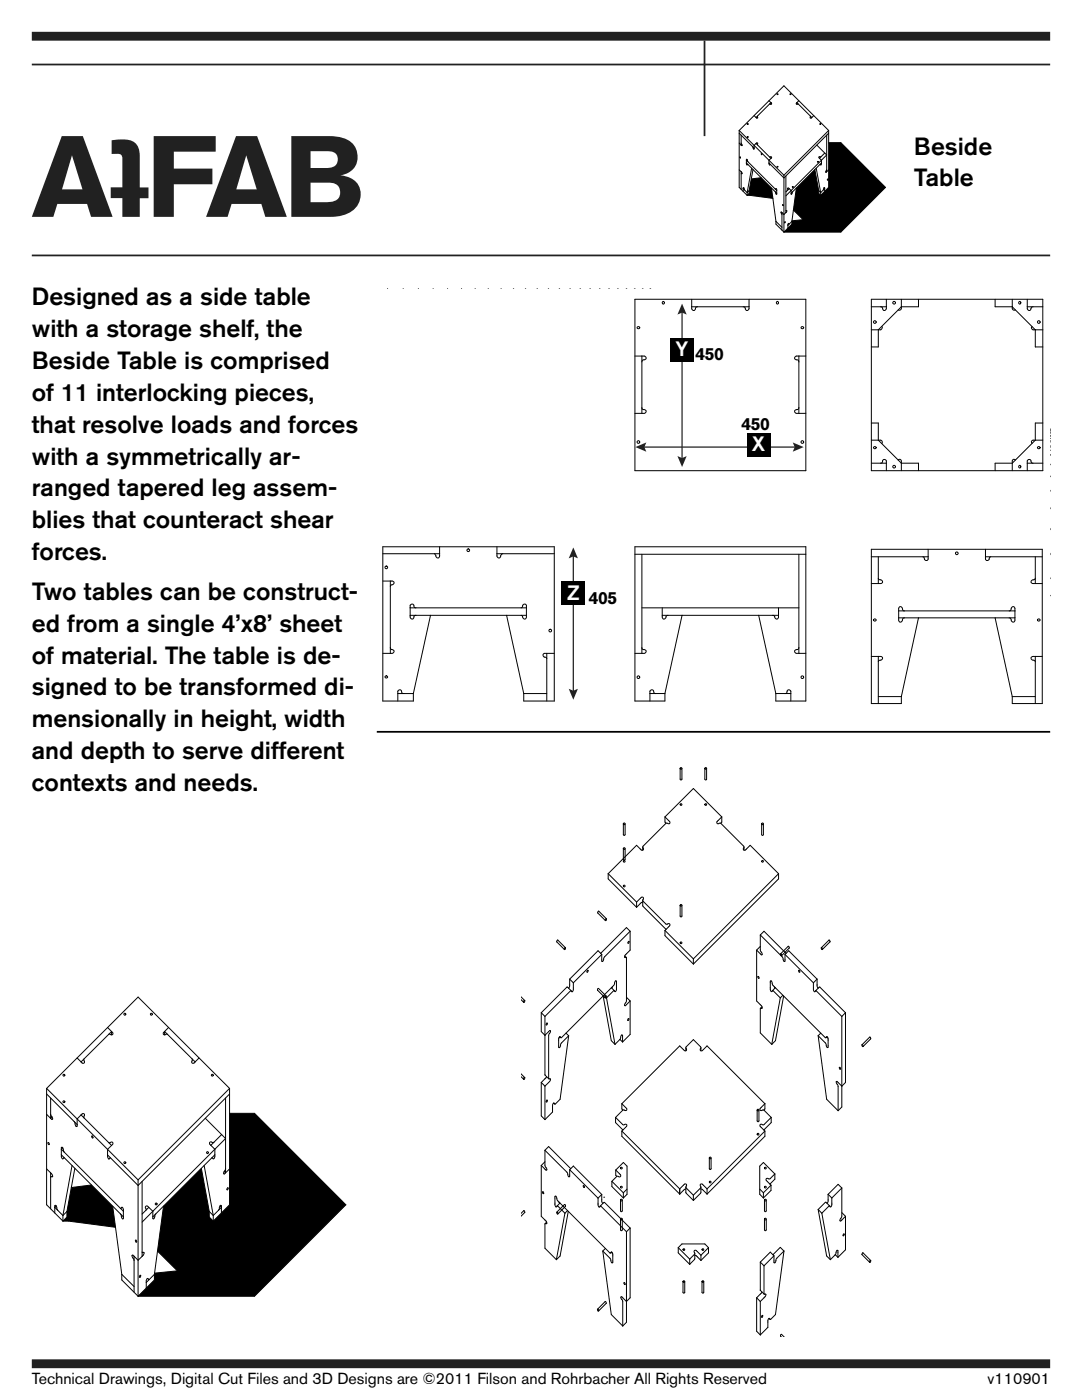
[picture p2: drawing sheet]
<svg xmlns="http://www.w3.org/2000/svg" width="216mm" height="279mm" viewBox="0 0 216 279" stroke-linecap="round" stroke-linejoin="round" font-family="sans-serif">
<path d="M6.3 12.9h203.2M140.6 8.1v19.1M6.3 51h203.2" fill="none" stroke="#241f21" stroke-width=".35"/>
<path d="M6.3 7.2h203.2M6.3 272.2h203.2" fill="none" stroke="#241f21" stroke-width="1.8" stroke-linecap="butt"/>
<g fill="#241f21">
<path d="M22.3 28a9 9 0 0 1 4.1 .2 2.84 2.84 0 0 1 1.5 3v6.2h1.7v2.2h-1.7v3.7h-3.5v-3.8h-2.3v-2.1h2.3v-6.2a.96 .96 0 0 0-1.2-.5h-.9z"/>
<path d="M30.7 27.2h12.3v3.1h-8.3v3.3h7.7v3.2h-7.7v6.5h-4z"/>
<path d="M12.3 27.2h4.2l6 16.1h-4.3l-.8-2.6h-6l-.8 2.6h-4.2zM14.4 31l-2 6.8h4.1z"/>
<path d="M47.1 27.2h4.2l5.9 16.1h-4.3l-.8-2.6h-5.9l-.8 2.6h-4.3zM49.1 31l-2 6.8h4.1z"/>
<path d="M58.1 27.2h7.5a6.6 6.6 0 0 1 4.8 1.5 3.7 3.7 0 0 1 .8 3.9 3.7 3.7 0 0 1-3.3 2.4 3.9 3.9 0 0 1 4 4.6 5 5 0 0 1-4.9 3.6l-8.9 .1zM62 30.2v3.3h3.4a1.71 1.71 0 0 0 2-1.7 1.71 1.71 0 0 0-2.1-1.6zM62 36.5v3.9a17.2 17.2 0 0 0 4.5-.2 1.95 1.95 0 0 0 1.3-2.4 1.95 1.95 0 0 0-2.4-1.3z"/>
</g>
<path d="M147.3 16.9h29.6v29.7h-29.6z" fill="#fff"/>
<g fill="none" stroke="#000" stroke-width=".2">
<path d="M147.5 26.6l3 3M147.5 26l8.9-8.9 8.9 8.9M147.5 26l8.9 9M147.5 26v11.4l1.6 1.6M147.5 33.9l.4 .4M147.6 31.3l.1 .2zM147.9 28.5l.1 .6-.5-.5M147.9 34.3l.2 .3-.2 .1M147.9 27v2l.1-.2M147.9 34.3v3.5M148.4 37.5l-.1 .1 .8 .8M148.6 37.9l-.3-.4v.7"/>
<path d="M148.9 32.5l6.1 6.1M149.1 31.8l-.2 .2 6.1 6M149.1 39l5.1 .6M149.1 38.4v.6M149.2 32.3l-.2-.5v1l.1 .1 .1-.1M149.5 38.6l-.4 .4M149.5 38.1l-.4 .3M150 33.6l-.9 4.8M150.2 29.3l.2 .4h.1M150.3 33.8l-.8 4.8M150.5 23.1l.6 .5 .1-.1v-.3M150.9 28.6l2.9 3"/>
<path d="M150.9 28.6l.3-.1v.4M150.9 28.6l-.4 .4v.7M151.9 35.5l-2 .2M151.9 30.7l.1 .2zM153.4 20.1l.6 .6-.2 .1h-.3M153.5 31.3h.4l-.1 .3M153.8 31.6l-.4 .4 .1 .8 .1 .1 .1-.1M153.8 20.8v-.3l-2.9 3M153.9 37.5l.9 6.7M154.7 37.7l.2-.1 .1 .2v1l-.3-.5M156.4 35v11.3M156.8 35.1v7.3"/>
<path d="M157.5 37.6l.4 .4M157.5 37.6l-.3-.1v.4M157.5 37.6l-.7 .7M157.9 38l-1.1 1.1M157.9 38v.8l.3-.5M158.9 37.5l-.9 6.7M159 20.8v-.3l3 3M159.4 20.1l-.5 .6 .1 .1h.3M161.7 23.2v.4l.3-.1M162.4 23.1l-.4 .4M162.6 33.8l.8 4.3M162.9 33.6l.9 4.8"/>
<path d="M163 29l2 1.9-7.1 7.1M163.4 38.1v.5l.4 .4M163.4 38.1l.4 .3M163.5 31.6l.4 .4v.8l-.1 .1-.2-.1M163.8 38.4v.6M163.8 31.3h-.4l.1 .3M163.9 32.5l-6 6.1M164.3 37.9l.2-.4 .1 .7M164.4 37.5l.2 .1-.8 .8M164.6 30.5l-1.1 1.1M164.8 34.1l.2 .2M165 27v7.3"/>
<path d="M165 33.9l-.2 .5 .2-.1M165.1 35.7v.2zM165.3 28.5h2.5l8.9 8.9-8.9 8.9h-11.4M165.3 26l-8.9 9M165.3 26v11.4l-1.5 1.6M165.3 26.6l-8.9 8.9-3-3M165.3 33.9l-.3 .4M154.8 44.2l1.2 1.2M154.8 44.2v.5l1.6 1.6M156 42.4l-.2-.1 .2 .5M156 42.4l.4 .4 .4-.4M156 42.4v3.5"/>
<path d="M156.2 40.9l.1 .1zM156.6 44.3v.2zM156.8 42l.2 .1-.1 .2M156.9 42.3l-.1 .1M157.5 44.7l-.2-.1-.1 .1v.8M158 44.2l-.8 .8M158 44.2v.5l-1.6 1.6M158.3 41.9l2 1.9-2.3 .3"/>
<circle cx="155.1" cy="18.8" r=".1"/>
<circle cx="157.7" cy="18.8" r=".1"/>
<circle cx="149.2" cy="27.3" r=".09"/>
<circle cx="149.2" cy="24.8" r=".09"/>
<circle cx="155.1" cy="33.3" r=".09"/>
<circle cx="158.2" cy="37.3" r=".09"/>
<circle cx="163.2" cy="32.3" r=".09"/>
<circle cx="163.7" cy="24.8" r=".09"/>
</g>
<path d="M149.9 35.7l2-.2 2 2 .3 2.1-5.1-.6 .4-.4zM165.3 28.5h2.5l8.9 8.9-8.9 8.9h-11.4l1.6-1.6v-.6l2.3-.3-2-1.9 .6-4.4 3.7-3.7 .8 4.8 .4 .4 1.5-1.6z" fill="#000"/>
<path d="M75.2 57.6h134.3v84.6h-134.3z" fill="#fff"/>
<g fill="none" stroke="#666" stroke-width=".2">
<path d="M77.3 57.6l.9 23.3a26.2 26.2 0 0 0 30.3 25l101.1-16M80.5 57.6l1.8 25a26.2 26.2 0 0 0 30.8 23.9l96.5-17.5M83.5 57.6l2.9 26.6a26.2 26.2 0 0 0 31.3 22.8l91.9-18.8M86.4 57.6l4.1 28.2a26.2 26.2 0 0 0 31.8 21.8l87.3-20.1M89.3 57.6l5.4 29.8a26.2 26.2 0 0 0 32.3 20.7M92.1 57.6l6.8 31.4a26.2 26.2 0 0 0 32.8 19.7M94.8 57.6l8.3 32.9M97.4 57.6l9.9 34.5a26.2 26.2 0 0 0 33.8 17.5l68.5-23.8M100 57.6l11.6 36a26.2 26.2 0 0 0 34.3 16.4M102.5 57.6l13.4 37.5a26.2 26.2 0 0 0 34.8 15.3l58.9-24.7M104.9 57.6l15.3 38.9a26.2 26.2 0 0 0 35.3 14.3l54.1-24.9M107.2 57.6l17.3 40.4a26.2 26.2 0 0 0 35.8 13.1l49.3-24.7-77.9 22.3"/>
<path d="M109.4 57.6l19.5 41.8a26.2 26.2 0 0 0 36.3 11.9l44.4-24.2M111.6 57.6l21.6 43.1M113.7 57.6l23.9 44.5a26.2 26.2 0 0 0 37.3 9.6l34.7-22.5M115.8 57.6l26.1 45.8a26.2 26.2 0 0 0 37.9 8.4M117.7 57.6l28.6 47.1M119.7 57.6l31 48.3a26.2 26.2 0 0 0 38.9 6l20-16.8M121.5 57.6l33.5 49.6a26.2 26.2 0 0 0 39.4 4.6l15.2-13.8M123.3 57.6l36.1 50.8a26.2 26.2 0 0 0 39.9 3.3l10.3-10.3M125 57.6l38.8 52a26.2 26.2 0 0 0 40.3 2l5.5-6M126.7 57.6l41.5 53.1M128.2 57.6l44.3 54.2a26.2 26.2 0 0 0 37.1 3.6M129.8 57.6l47.1 55.4"/>
<path d="M75.1 86.4a26.2 26.2 0 0 0 28.8 18.8l105.7-14.4-29.8 21M209.6 86l-73.2 23.1a26.2 26.2 0 0 1-33.3-18.6M209.6 88l-39.5 23.5a26.2 26.2 0 0 1-36.9-10.8M209.6 92.7l-24.9 19.2a26.2 26.2 0 0 1-38.4-7.2M209.6 86.9l-82.6 21.3M209.6 85.7l-63.7 24.3M176.9 113a26.2 26.2 0 0 0 32.7 5.9M209.6 110.6a26.2 26.2 0 0 1-41.4 .1"/>
</g>
<g fill="#fff">
<path d="M75.2 57.6h134.3v84.6h-134.3z"/>
<path d="M126.8 89.2h33.6z"/>
</g>
<path d="M128.3 89.2h30.6" fill="none" stroke="#231f20" stroke-width=".25"/>
<g fill="#231f20">
<path d="M158.2 88.3l2.2 .9-2.2 .9 .4-.9z"/>
<path d="M126.8 89.2l2.2-.9-.4 .9 .4 .9z"/>
</g>
<path d="M136.1 60.6v32.6z" fill="#fff"/>
<path d="M136.1 62.1v29.6" fill="none" stroke="#231f20" stroke-width=".25"/>
<g fill="#231f20">
<path d="M135.2 91l.9 .4 .9-.4-.9 2.2z"/>
<path d="M136.1 60.6l.9 2.2-.9-.4-.9 .4z"/>
</g>
<path d="M133.8 67.5h4.6v4.7h-4.6zM149 86.4h4.7v4.7h-4.7z" fill="#000"/>
<path d="M114.4 109.3v30.3z" fill="#fff"/>
<path d="M114.4 110.7v27.5" fill="none" stroke="#231f20" stroke-width=".25"/>
<g fill="#231f20">
<path d="M113.5 137.5l.9 .4 .9-.4-.9 2.1z"/>
<path d="M114.4 109.3l.9 2.1-.9-.4-.9 .4z"/>
</g>
<path d="M112.1 116.1h4.6v4.7h-4.6z" fill="#000"/>
<g fill="none" stroke="#000" stroke-width=".2">
<path d="M126.7 59.7h34.1v34.2h-34.1zM138 59.7v1.8a.4 .4 0 0 0 .6 .4l.3-.6 .3-.1M149.5 59.7v1.8a.4 .4 0 0 1-.6 .4l-.3-.6-.3-.1M173.9 59.7h34.2v34.2h-34.2zM176.9 59.7v1.8a.4 .4 0 0 1-.6 .4l-.3-.6-.3-.1M179.9 59.7v1.8l-.3 .4h-.4M183.3 59.7v1.5h-3.4l-4.6 4.6v3.4h-1.4M198.6 59.7v1.5h3.4l4.6 4.6v3.4h1.5M202 59.7v1.8l.2 .4h.4M205 59.7v1.8a.4 .4 0 0 0 .6 .4l.2-.6 .4-.1M126.7 71.1h1.8a.4 .4 0 0 1 .4 .5l-.4 .2a.38 .38 0 0 0-.4 .4M127.2 65.2h.4v.3h-.4z"/>
<path d="M128.1 71.1v11.4M132.2 60.2h.3v.4h-.3zM138 61.2h11.5M155 60.2h.3v.4h-.3zM159.4 71.1v11.4M159.9 65.2h.4v.3h-.4zM160.8 71.1h-1.8a.4 .4 0 0 0-.4 .5l.4 .2a.38 .38 0 0 1 .4 .4M173.9 61.2h3M176 65.2l-.1 .5-.2 .1h-1.8M203.3 60.2h.3v.4h-.3zM205 61.2h3.1M205.9 65.2a.38 .38 0 0 0-.1 .4 .38 .38 0 0 0 .4 .2h1.9"/>
<path d="M128.1 81.3a.48 .48 0 0 0 .6 .5l.2 .1a.4 .4 0 0 1-.4 .6h-1.8M159.4 81.3a.48 .48 0 0 1-.6 .5l-.2 .1a.4 .4 0 0 0 .4 .6h1.8M173.9 87.8h1.8l.3 .3v.4M173.9 84.4h1.4v3.4l4.6 4.6h3.4v1.5M173.9 92.4h3M174.4 89.2h.4v.3h-.4zM175.7 92.4a.76 .76 0 0 0 .6-.7 .41 .41 0 0 1 .6 .3v1.9M179.2 91.8a.36 .36 0 0 1 .4-.1 .36 .36 0 0 1 .3 .3v1.9M202.6 91.8a.36 .36 0 0 0-.4-.1 .36 .36 0 0 0-.2 .3v1.9M203.3 92.9h.3v.4h-.3zM205 92.4h3.1M206.2 92.4a.76 .76 0 0 1-.6-.7 .41 .41 0 0 0-.6 .3v1.9"/>
<path d="M207.1 89.2h.4v.3h-.4zM208.1 87.8l-2.1 .1a.36 .36 0 0 0-.1 .6M208.1 84.4h-1.5v3.4l-4.6 4.6h-3.4v1.5M76.4 116h1.8l.4 .1a.57 .57 0 0 1-.6 .7l-.1 .2M76.4 110.5h11.3M77.9 116v14.4M87.7 109.1v1.8l-.1 .4a.57 .57 0 0 1-.7-.6l-.2-.2M99.2 109.1v1.8a.4 .4 0 0 0 .5 .4l.2-.5 .4-.3M99.2 110.5h11.4M126.7 110.6h34.1M128.1 110.6v19.8M159.4 110.6v19.8"/>
<path d="M173.9 111.1h11.3M175.3 115.4l.2 .3a.47 .47 0 0 1 .6 .6l-.4 .2h-1.8M175.3 111.1v5.4M185.2 109.6v2.1a.49 .49 0 0 1-.6 .1 .49 .49 0 0 1-.3-.6l-.2-.1M196.6 109.6l.1 2.1a.49 .49 0 0 0 .6 .1 .49 .49 0 0 0 .2-.6l.2-.1M196.6 111.1h11.4M206.6 111.1v5.4M206.6 115.4l-.3 .3a.47 .47 0 0 0-.5 .6l.4 .2h1.8M76.9 134.9h.4v.3h-.4zM77.9 129.2l.1 .3 .6 .3a.4 .4 0 0 1-.4 .6h-1.8M79.4 138.4h3.1M80.6 138.4a.76 .76 0 0 1-.6-.7 .41 .41 0 0 0-.6 .3v1.9"/>
<path d="M81.8 122.8h23.2M81.8 121.3h23.2M82.5 138.4v1.5h-6.1v-30.8h34.2v30.8h-6.1v-1.5M83 121.3a.76 .76 0 0 1-.6-.7 .41 .41 0 0 0-.6 .3v2.2a.4 .4 0 0 0 .6 .4l.3-.6 .3-.1M85.9 122.8l-3.4 15.6M101.1 122.8l3.4 15.6M104 121.3l.3-.2a.4 .4 0 0 1 .3-.5 .4 .4 0 0 1 .4 .3v2.2l-.1 .4a.57 .57 0 0 1-.7-.6l-.2-.1M104.5 138.4h4.6M109.1 130.4v9.5M110.6 130.4h-2.1a.49 .49 0 0 0-.1 .6 .49 .49 0 0 0 .6 .2l.1 .3M128.1 129.2a.48 .48 0 0 0 .6 .5l.2 .1a.4 .4 0 0 1-.4 .6h-1.8M128.1 121.3h31.3"/>
<path d="M129.7 138.4h3M130.9 138.4a.76 .76 0 0 1-.6-.7 .41 .41 0 0 0-.6 .3v1.9M132.1 121.3v1.8l.2 .4a.57 .57 0 0 0 .7-.6l.3-.1M132.1 122.8h23.2M132.7 138.4v1.5h-6v-30.8h34.1v30.8h-6v-1.5M136.1 122.8l-3.4 15.6M151.4 122.8l3.4 15.6M154.8 138.4h3M155.3 121.3v1.8l-.1 .4a.57 .57 0 0 1-.7-.6l-.3-.1M156.6 138.4a.76 .76 0 0 0 .6-.7 .41 .41 0 0 1 .6 .3v1.9M159.4 129.2a.48 .48 0 0 1-.6 .5l-.2 .1a.4 .4 0 0 0 .4 .6h1.8M173.9 131h1.8l.4 .2a.59 .59 0 0 1-.7 .7l-.1 .2"/>
<path d="M174.4 123.6h.4v.3h-.4zM175.3 131v9.4M175.3 139h4.6M179.3 121.9h23.2M179.3 123.3h23.2M179.9 139v1.4h-6v-30.8h34.1v30.8h-6v-1.4M180.5 121.9a.5 .5 0 0 1-.5-.6l-.4-.2-.3 .4v2.2l.2 .4a.59 .59 0 0 0 .7-.7l.3-.1M183.3 123.3l-3.4 15.7M198.6 123.3l3.4 15.7M201.3 121.9a.5 .5 0 0 0 .5-.6l.4-.2 .3 .4v2.2l-.1 .4a.59 .59 0 0 1-.7-.7l-.4-.1M202 139h4.6M206.6 131v9.4"/>
<path d="M207.1 123.6h.4v.3h-.4zM208 131h-1.8l-.4 .2a.59 .59 0 0 0 .7 .7l.1 .2"/>
<circle cx="174.6" cy="64.3" r=".27"/>
<circle cx="178.4" cy="60.4" r=".27"/>
<circle cx="207.3" cy="64.3" r=".27"/>
<circle cx="127.4" cy="88.2" r=".27"/>
<circle cx="160.1" cy="88.2" r=".27"/>
<circle cx="178.4" cy="93.1" r=".27"/>
<circle cx="77.1" cy="113.2" r=".27"/>
<circle cx="93.4" cy="109.8" r=".27"/>
<circle cx="190.9" cy="110.4" r=".27"/>
<circle cx="109.8" cy="125.8" r=".27"/>
<circle cx="127.4" cy="135.2" r=".27"/>
<circle cx="160.1" cy="135.2" r=".27"/>
</g>
<path d="M104.1 152.1h76.6v114.6h-76.6z" fill="#fff"/>
<g fill="none" stroke="#000" stroke-width=".2">
<path d="M135.7 153.4v2.1l.2 .2 .2-.2v-2.1M140.6 153.4v2.1l.2 .2 .2-.2v-2.1M121.4 174.4l5.6 5.6M121.4 174.4v1l5.6 5.7M124.4 164.4v2.2l.2 .1 .1-.1v-2.2M124.4 169.3v2.2l.2 .2 .1-.2v-2.2M128.2 179.7l.1 1.2 4.6 4.6M128.2 169.1v.6M132.7 163l.9 1a.32 .32 0 0 1-.1 .4 .32 .32 0 0 1-.5-.1l-4.8 4.8a.32 .32 0 0 1 .2 .4 .32 .32 0 0 1-.4 .1l-1-.9-5.6 5.7M132.7 163v1.1l.2 .2M144 163l-5.6-5.6-5.7 5.6M144 163v1.1l-.2 .2"/>
<path d="M144 163l-.9 1a.32 .32 0 0 0 .1 .4 .32 .32 0 0 0 .5-.1l4.8 4.8a.32 .32 0 0 0-.2 .4 .32 .32 0 0 0 .5 .1l.9-.9 5.7 5.7M148.5 169.1v.6M152 164.4v2.2l.1 .1 .2-.1v-2.2M155.4 174.4l-17 17M155.4 174.4v1l-17 17M104 199l.7 .7M104 199.5l.5 .5M104.6 199.7l.1 .1-.2 .2zM112.7 189.1l.1 .2-.2 .2zM112.8 189.1l-1.6-1.5-.1 .4 1.5 1.5M113.7 195.4v1.4l-.3 .4M113.7 195.4l.7 .7"/>
<path d="M114 197.8l-.9-.8-5.1 5.1M114.4 196.1v1.5l-.2 .3-.4-.1-5.1 5M117.2 193.7l.2 .1-.2 .2zM120.1 190.5l-.8-.8-5.6 5.7M120.1 190.5l-5.7 5.6M120.4 198.8l1.6 8.9 .7 .7M120.5 198.6l.5 .6M120.9 198.8l.1 .1-.2 .3zM120.9 183.4l.1 .1-.2 .2zM121 198.8l-1.7-1.5-.1 .3 1.6 1.5M121 183.4l-1.6-1.5-.1 .3 1.5 1.5M121 199.2l1.4-1.5 .3 .2 .2-.1 .1-2a.47 .47 0 0 0-.4 .7l-10.6 10.6-.3-.2-.2 .5v1.6a.48 .48 0 0 0 .4-.6l1.6-1.7"/>
<path d="M121 199.2l1.7 9.2M122.2 196.9l-.2 .3 .6 .5M124.7 190.8l.3 .3M125 199l.7 .8M125.4 187.9l.1 .1-.2 .3zM125.7 185.9l-.7-.8-5.1 5.2M125.7 185.9v3.7l-1 1-.1 .4 .4 .2v8.5l-.1 .4a.34 .34 0 0 0-.3 .2 .34 .34 0 0 0 .2 .4l.9-.9M125.7 199.8v6.6l-1.5 1.6M125.7 185.9l-5.1 5-.1 .4a.33 .33 0 0 1 0 .4 .33 .33 0 0 1-.4 .1v-1.3M127 180l1-.9a.32 .32 0 0 1 .4 .1 .32 .32 0 0 1-.2 .5l4.8 4.8a.32 .32 0 0 1 .5-.2 .32 .32 0 0 1 .1 .5l-.9 .9M127 180v1.1M128.2 180.1h-.2l-1 1"/>
<path d="M132.7 185.7v1l5.7 5.7M132.7 185.7l5.7 5.7M135.7 180.7v2.1l.2 .2 .2-.2v-2.1M138.4 191.4v1M151 189.6v10.2l.9 .9 .2 .4-.4 .2v4.8l2.3 2.3M151.2 194.9l.2 .1v.3zM151.7 186.6l.7-.7 4.5 4.4M151.7 186.6l4.4 4.3 .1 .4a.33 .33 0 0 0 .1 .4 .33 .33 0 0 0 .3 .1v-1.3M151.7 186.6l.1 3.3a.34 .34 0 0 1 .3 .3 .34 .34 0 0 1-.2 .3l-.9-.9M151.7 188.9l-.7 .7M154.5 196.9l.2 .3-.6 .5M155.7 199.1l-1.7 9.3"/>
<path d="M155.7 199.1l-1.4-1.4-.3 .2-.2-.1-.1-2a.47 .47 0 0 1 .4 .7l10.6 10.6 .4-.2 .1 .5v1.6a.48 .48 0 0 1-.4-.7l-1.5-1.6M155.7 190.4h.2v.3zM155.8 190.4l1.6-1.5 .1 .3-1.5 1.5M156.2 198.6l-.5 .5M156.4 198.8l-1.7 8.9-.7 .7M156.6 190.5l.8-.8 5.6 5.7M156.6 190.5l5.7 5.6M159.4 193.7h.1v.3zM162.3 196.1v1.5l.2 .3 .4-.1 5.1 5M162.7 197.8l.9-.8 5.1 5.1M163 195.4l.1 1.4 .2 .4M163 195.4l-.7 .7"/>
<path d="M163.9 189.2l.2 .1v.2zM163.9 189.1l1.6-1.5 .1 .4-1.5 1.5M104 214.4l.7 .6M104 214.9l.5 .5M104.6 215l.1 .2-.2 .2zM108 202.1v3.8l.7 .7 1-.9a.4 .4 0 0 1-.1 .6l-.1 .4v8.5l.4 .2-.2 .3-1 1.1M108 216v6.7l.7 .7M108 202.1l.7 .7M108 216l.7 .8M108.7 202.8v11.7l.8 .8M108.7 216.8v6.6M109.1 214.9l-1.1 1.1"/>
<path d="M109.1 204.2l.1 .1-.2 .3zM109.1 219.6l.1 .1-.2 .2zM111.7 206.9l.2 .2M111.7 207l-.2 .2M112.9 206.2l.6 .5M113.5 206.7l-1.7 12.7-1 .9-.2-.2-.2 .2-.1 1.6-1.6 1.5M123.7 207.4l.5 .6M124.2 208v-1.4a.47 .47 0 0 0-.4 .7l-1.1 1.1M125.4 203.3l.1 .1-.2 .3zM138.1 219.9v.6M152.1 200.9l-.3 .3M163.3 206.7l1.6 12.7 2.3 2.3"/>
<path d="M163.8 206.2l-.5 .5M165 207l.2 .2M165 206.9l-.2 .2M167.5 213l.2 .2v.2zM168 202.8v18.1l-.8 .8M168.7 202.1l-.7 .7M168.7 202.1v13.9l-.7 .8-1-1a.4 .4 0 0 0 .1 .7l.1 .3v4.9M172 208.5l.2 .1v.3zM172 208.5l1.6-1.5 .1 .4-1.5 1.5M108 232.6v10.1l1 1.1 .1 .3-.4 .2v4.8l2.3 2.3M108.3 237.9l.2 .1v.2zM108.7 229.6l.8-.8 4.4 4.4"/>
<path d="M108.7 229.6l4.4 4.3 .2 .4a.33 .33 0 0 0 0 .3 .33 .33 0 0 0 .4 .2v-1.4M108.7 229.6l.1 3.3a.34 .34 0 0 1 .3 .3 .34 .34 0 0 1-.2 .3l-.9-.9M108.7 231.9l-.7 .7M110.5 220.1l.2 .2M111.5 239.9l.2 .2M113.7 233.4l5.6 5.7M113.7 233.4l.7-.7 5.7 5.7M116.4 236.6l.2 .1v.3zM119.3 239.1v1.4l.2 .4 .4-.2 5.1 5.1M120.1 238.4v1.4l.2 .4M120.1 238.4l-.8 .7M120.5 238.9h.1"/>
<path d="M122.1 235.8l2.3 2.2M122.1 235.8v1l2.3 2.3M122.9 233.5l.9 .9a.32 .32 0 0 1-.1 .5 .32 .32 0 0 1-.5-.2l-1.1 1.1M122.9 233.5l1.5-1.5 .7 .7v5.6l-.7 .8M122.9 233.5v1l.2 .3M123.8 239.5v2.1l.2 .2 .2-.2v-2.1M124.4 238v1.1M125.1 237.3l-.7 .7M135.3 221v1.1l.8 .7M135.3 221l.8 .8M136.1 222.8h4.5M136.1 221.8h4.5"/>
<path d="M136.1 221.8v1M136.3 227v2.2l.2 .2 .1-.2v-2.2M140.1 227v2.2l.2 .2 .1-.2v-2.2M140.6 221.8v1M141.4 221l-.8 .8M141.4 221l-2.3-2.2-1 1.1a.32 .32 0 0 1 .1 .4 .32 .32 0 0 1-.4 .2l-1-1-1.5 1.5M141.4 221v1.1l-.8 .7M151.6 237.3l.7 .7M152.3 238v1.1M152.5 239.5v2.1l.2 .2 .2-.2v-2.1M153.7 236.3h-.1M153.7 235.2l-.2 .1a.32 .32 0 0 0-.5-.1 .32 .32 0 0 0-.1 .4l.9 .9"/>
<path d="M153.8 236.5v1.1l-1.5 1.5M153.8 236.5l-1.5 1.5M154.6 234.3v1l-.9 1M154.6 234.3l-2.3-2.3-.7 .7v5.6l.7 .8M154.6 234.3l-.9 .9M165.2 238.4v1.4l-.2 .3M165.2 238.4l.8 .7M166 239.1l-.1 1.7-.2 .1-.3-.2-1.4 1.4M168 237.1v5.6l-.1 .3a.34 .34 0 0 0-.3 .3 .34 .34 0 0 0 .2 .4l.9-1M168 237.1l-.8-.7-2 2M168 237.1l-2 2M104 242.1l.5-.5 .1 .1 .1 .3-.7 .7"/>
<path d="M109.1 243.9l-.3 .3M111.1 241.9l.2 .2v.2zM111.1 241.9l1.6-1.5 .1 .3-1.5 1.6M111.7 240.1l-.6 .6M112.7 242.1l-1.7 9.3M112.7 242.1l-1.4-1.4-.3 .2-.2-.1-.1-2a.47 .47 0 0 1 .5 .6l10.5 10.7 .4-.2 .2 .5v1.6a.47 .47 0 0 1-.5-.7l-1.5-1.6M113.2 241.6l-.5 .5M113.4 241.7l-1.6 9-.8 .7M119.7 240.7l.8-.7h.1l5.1 5.1M120.3 249.7l1.7 12.7 2.3 2.2M120.8 249.2l-.5 .5M122 249.9l.2 .3"/>
<path d="M122 249.9l-.1 .2M123.8 243.3v2.1l.2 .2 .2-.2v-2.1M124.5 256l.2 .1v.3zM125 245.8v18.1l-.7 .7M125.7 245.1l-.7 .7M125.7 245.1v13.9l-.7 .7-1-.9a.4 .4 0 0 0 .2 .6l.1 5.2M135.3 249v1l2.3 2.3M135.3 249l.8-.7h4.5l.8 .7v1l-1.5 1.5M135.3 249l2.3 2.3M136.3 255.8v2.1l.2 .2 .1-.2v-2.1M137.6 251.3v1M138.6 250.6h.3l1 .9"/>
<path d="M138.6 250.2v1.1l-1 1M139.9 250.5l-1-.9a.32 .32 0 0 0-.4 .1 .32 .32 0 0 0 .1 .5l-1 1.1M139.9 250.5v1M140.1 255.8v2.1l.2 .2 .1-.2v-2.1M141.4 249l-1.5 1.5M151 259v6.7l.7 .7M151 259l.7 .7M151.7 251.9l.7 .7M151.7 251.9v5.6l.8 .8M151.7 259.7v6.7M152.1 257.8l-1.1 1.2M152.4 252.6v5.6l.4 .1v.2l-1.1 1.2"/>
<path d="M152.5 243.3v2.1l.2 .2 .2-.2v-2.1M154.4 250.6l-2 2M154.4 250.6l-.7-.7-2 2M156.4 249.7l-1.6 1.7a.34 .34 0 0 1 0 .4 .34 .34 0 0 1-.4 .1v-1.3M156.4 249.7l-.7-.8-1.5 1.5M156.4 249.7l-1.7 12.7-.9 .9-.3-.2-.2 .1-.1 1.7-1.5 1.5M163.3 241.4l1.6 9.3 .8 .7M163.3 241.4l.7 .7M164 242.1l1.7 9.3M165.6 240.7l-.9-.8-1.4 1.5M166.7 250.4l.5 .5M167.2 250.9v-1.3a.47 .47 0 0 0-.4 .6l-1.1 1.2"/>
<path d="M168 242l.7 .7M168.3 246.3l.2 .1-.2 .2zM168.7 242.7v6.7l-1.5 1.5M173.6 251.6l.1 .1-.1 .2zM173.7 251.6l-1.6-1.6-.1 .4 1.5 1.5M119.2 261.3h.2v.3zM119.2 261.3l1.6-1.5 .1 .3-1.5 1.5M152.1 262.5l.1 .2-.2 .2zM153.4 263.1l.2 .2M155.8 266.8l-.1-.3 .2-.2 .5 .5"/>
<circle cx="135.9" cy="153.4" r=".18"/>
<circle cx="140.8" cy="153.4" r=".18"/>
<circle cx="124.6" cy="171.9" r=".17"/>
<circle cx="124.6" cy="164.4" r=".17"/>
<circle cx="124.6" cy="169.4" r=".18"/>
<circle cx="124.6" cy="176.8" r=".18"/>
<circle cx="135.9" cy="160.6" r=".18"/>
<circle cx="140.8" cy="160.6" r=".18"/>
<circle cx="152.2" cy="171.9" r=".17"/>
<circle cx="152.2" cy="164.4" r=".17"/>
<circle cx="135.9" cy="180.7" r=".18"/>
<circle cx="135.9" cy="188.2" r=".18"/>
<circle cx="124" cy="233.1" r=".18"/>
<circle cx="124" cy="239.5" r=".18"/>
<circle cx="124" cy="236.9" r=".18"/>
<circle cx="136.5" cy="220.7" r=".17"/>
<circle cx="136.5" cy="227" r=".18"/>
<circle cx="140.3" cy="220.7" r=".17"/>
<circle cx="140.3" cy="227" r=".18"/>
<circle cx="152.7" cy="233.1" r=".18"/>
<circle cx="152.7" cy="239.5" r=".18"/>
<circle cx="152.7" cy="236.9" r=".18"/>
<circle cx="124" cy="243.3" r=".18"/>
<circle cx="136.5" cy="255.8" r=".17"/>
<circle cx="136.5" cy="249.4" r=".18"/>
<circle cx="140.3" cy="255.8" r=".17"/>
<circle cx="140.3" cy="249.4" r=".18"/>
<circle cx="152.7" cy="243.3" r=".18"/>
</g>
<path d="M124.1 220.3l11.5-11.6 1 1h.3v-.7l1.5-1.5 1.4 1.4 .1 .8h.3l.9-1 11.5 11.6v1l-.2 .2 1.5 1.5v1l-1.5 1.5 .2 .2v1.1l-11.5 11.5-.9-.9-.3-.1-.1 .8-1.4 1.5-1.5-1.5v-.8l-.3 .1-1 .9-11.5-11.5v-1.1l.2-.2-1.5-1.5v-1l1.5-1.5-.2-.2z" fill="#fff"/>
<g fill="none" stroke="#000" stroke-width=".2">
<path d="M136.9 209.1v.6M139.9 209.1v.6M122.8 223l1.6 1.5a.32 .32 0 0 1 .5-.1 .32 .32 0 0 1 .1 .4l-.9 .9M122.8 223v1l1.5 1.5M124.1 220.3l.9 .9a.32 .32 0 0 1-.1 .4 .32 .32 0 0 1-.5-.1l-1.6 1.5M124.1 225.7l11.5 11.6M124.1 225.7v1.1l11.5 11.5M124.1 220.3v1l.2 .2M135.6 237.3l1-1a.32 .32 0 0 1 .4 .2 .32 .32 0 0 1-.1 .4l1.5 1.6M135.6 237.3v1M136.9 236.9v1.2l1.5 1.5M136.9 237.3l-.3 .1-1 .9"/>
<path d="M138.4 238.5v1.1M139.9 237.3l.3 .1 .9 .9M139.9 236.9l-.1 1.2-1.4 1.5M141.1 237.3l-.9-1a.32 .32 0 0 0-.5 .2 .32 .32 0 0 0 .2 .4l-1.5 1.6M141.1 237.3v1M141.5 231.1v2.1l.2 .2 .2-.2v-2.1M151.1 221.6v2.1l.2 .2 .1-.2v-2.1M152.6 220.3l-11.5-11.6-.9 1a.32 .32 0 0 1-.5-.2 .32 .32 0 0 1 .2-.4l-1.5-1.6-1.5 1.6a.32 .32 0 0 1 .1 .4 .32 .32 0 0 1-.4 .2l-1-1-11.5 11.6M152.6 225.7l-11.5 11.6M152.6 225.7v1.1l-11.5 11.5M152.6 220.3v1l-.2 .2M152.6 220.3l-.9 .9a.32 .32 0 0 0 .1 .4 .32 .32 0 0 0 .5-.1l1.6 1.5"/>
<path d="M153.9 223v1l-1.5 1.5M153.9 223l-1.6 1.5a.32 .32 0 0 0-.5-.1 .32 .32 0 0 0-.1 .4l.9 .9"/>
<circle cx="141.7" cy="235.9" r=".17"/>
<circle cx="141.7" cy="231.1" r=".17"/>
<circle cx="151.3" cy="226.4" r=".18"/>
<circle cx="151.3" cy="221.6" r=".18"/>
</g>
<path d="M8.8 198.5h60.7v60.7h-60.7z" fill="#fff"/>
<g fill="none" stroke="#000" stroke-width=".2">
<path d="M9.3 217.2v23.2l3.3 3.3M9.3 218.3l6.1 6.1M9.3 217.2l18.3 18.3M10.1 219.1v4.1l.3-.3M15.4 211.1l.8 .8M16.2 211.9l.2 .2M16.8 211.3l-.1 .2a.34 .34 0 0 1 .2 .5 .34 .34 0 0 1-.5 .1M21.5 205.1l1 1a.34 .34 0 0 1-.2 .4 .34 .34 0 0 1-.4-.1l-.2 .1M22.3 206.5v-.6l-6.1 6M32.6 206.1a.34 .34 0 0 0 .2 .4 .34 .34 0 0 0 .5-.1l.2 .1M32.8 206.5v-.6l6.1 6M33.6 205.1l-.9 .9"/>
<path d="M38.3 211.3v.8l.3 .1 .3-.3M39.7 211.1l-.8 .8M45 219.1v15M45.8 217.2l-18.2-18.2-18.3 18.2M45.8 217.2l-18.2 18.3M45.8 217.2v23.2l-3.2 3.3M45.8 218.3l-18.2 18.3-6.1-6.1M9.3 233.3l.8 .8M9.3 222.4l1 1M9.6 228l.2 .2v.2zM10.1 222.3l.4 .8v.3h-.2M10.1 234.1v7.1"/>
<path d="M10.1 234.1l.2 .2M10.3 234.3l.2 .5-.4 .1M12.2 230.5l12.4 12.3M12.5 229.1l-.3 .3 12.4 12.3M12.8 230l-.2-.9-.3-.1v1.9l.1 .3h.2M12.8 231.1l-.2 .1M14.4 232.6l-1.8 10M14.9 233.2l-1.5 8.6M16.2 222.5l6.1 6.1M16.2 222.5l-.8 .8-.1 1.5-.2-.2-.3-.8M16.4 222.3a.34 .34 0 0 1 .5 .1 .34 .34 0 0 1-.2 .5l.1 .2M16.4 222.3l-.2 .2"/>
<path d="M18.3 236.5l-4.1 .5M18.4 227.1h.2l-.1-.2-.2-.2 .1 .4M21.5 230.8l.2 .5 .4-.2M21.7 228l.2 .1a.34 .34 0 0 1 .4-.2 .34 .34 0 0 1 .2 .5M22.3 228.6l-.8 .8v1.4M22.5 228.4l-.2 .2M27.6 235.5v23.2M28.4 235.8v14.9M40.2 233.2l1.6 8.6M40.7 232.6l1.9 10M41 223.2l4 4-14.5 14.5M42.1 228.6l.8 .8-.1 1.5-.2 .4-.3-.2"/>
<path d="M42.7 228h-.8l-.1 .2 .3 .4M42.9 230.5l-12.4 12.3M44.2 226.4l-2.1 2.2M44.7 233.8l.3 .3M45 233.2l-.4 1.1 .4-.2M45.4 237.1h.1v.2l-.2 .2zM45.8 222.2h5l18.2 18.2-18.2 18.3h-23.2M45.8 233.3l-.8 .8M11.2 240.7l-.3 .3 1.7 1.6M11.5 241.6l-.3-.9-.2-.1-.1 1.5M12.6 243.7h1.1l9.4 1.2M12.6 242.6v1.1"/>
<path d="M13.4 241.8l-.8 .8M13.4 241.8v1.1l-.8 .8M22.5 240.7l1.8 13.6M24 241.1l.4-.2 .2 .4v2l-.3-.2-.3-.8M24.3 254.3l2.5 2.5M24.3 254.3v1.1l3.3 3.3M26.8 250.7l-.4-.2a.75 .75 0 0 0 .3 .9v.2M26.8 250.7l.8 .8 .8-.8M26.8 250.7v7.2M27 247.5l.2 .1v.3zM28 254.5h.1l-.1 .3-.1 .1zM28.3 249.9l.5 .1-.4 .7"/>
<path d="M29.7 241l-.2-.3a.35 .35 0 0 0-.5 .2 .35 .35 0 0 0 .2 .5l-.1 .2M29.7 241l-1.3 1.3M29.7 241l.8 .7M29.8 255.3l-.4-.2-.2 .4v1.6M30.5 241.7l-2.1 2.2M30.5 241.7l.1 1.6 .2-.2 .3-.8M30.8 254.3v1.1l-3.2 3.3M30.8 254.3l-1.6 1.7M31.4 249.7l4 3.9-4.6 .5M32.6 240.7l-1.8 13.6M41.8 241.8v1.1l.8 .8M41.8 241.8l.8 .8"/>
<path d="M42.6 242.6v1.1M43.6 241.6l.3-.9 .2-.1 .1 1.5M43.9 240.7l.3 .3-1.6 1.6"/>
<circle cx="12.8" cy="219.9" r=".19"/>
<circle cx="12.8" cy="214.6" r=".19"/>
<circle cx="24.9" cy="202.4" r=".19"/>
<circle cx="30.2" cy="202.4" r=".19"/>
<circle cx="42.4" cy="214.6" r=".19"/>
<circle cx="24.9" cy="232" r=".19"/>
<circle cx="41.4" cy="230" r=".19"/>
<circle cx="31.2" cy="240.3" r=".19"/>
</g>
<path d="M14.2 237l4.1-.5 4.2 4.2 .6 4.2-9.4-1.2h-1.1l.8-.8v-1.1zM45.8 222.2h5l18.2 18.2-18.2 18.3h-23.2l3.2-3.3v-1.3l4.6-.5-4-3.9 1.2-9 7.6-7.5 1.6 8.6v1.1l.8 .8 3.2-3.3z" fill="#000"/>
<path d="M75.2 146h134.3" fill="none" stroke="#000" stroke-width=".35"/>
<g font-size="4.9">
<text x="182.4" y="30.9">Beside</text>
<text x="182.4" y="37.2">Table</text>
<text x="6.3" y="61">Designed as a side table</text>
<text x="6.3" y="67.3">with a storage shelf, the</text>
<text x="6.3" y="73.7">Beside Table is comprised</text>
<text x="6.3" y="80">of 11 interlocking pieces,</text>
<text x="6.3" y="86.4">that resolve loads and forces</text>
<text x="6.3" y="92.7">with a symmetrically ar-</text>
<text x="6.3" y="99.1">ranged tapered leg assem-</text>
<text x="6.3" y="105.4">blies that counteract shear</text>
<text x="6.3" y="111.8">forces.</text>
<text x="6.3" y="119.7">Two tables can be construct-</text>
<text x="6.3" y="126.1">ed from a single 4’x8’ sheet</text>
<text x="6.3" y="132.4">of material. The table is de-</text>
<text x="6.3" y="138.8">signed to be transformed di-</text>
<text x="6.3" y="145.1">mensionally in height, width</text>
<text x="6.3" y="151.5">and depth to serve different</text>
<text x="6.3" y="157.8">contexts and needs.</text>
</g>
<g font-size="4.1" fill="#fff">
<text x="134.8" y="71.1">Y</text>
<text x="150" y="90">X</text>
<text x="113.2" y="119.7">Z</text>
</g>
<g font-size="3.5">
<text x="138.8" y="71.9">450</text>
<text x="147.9" y="85.9">450</text>
<text x="117.5" y="120.5">405</text>
</g>
<g font-size="3.2">
<text x="6.3" y="276.1">Technical Drawings, Digital Cut Files and 3D Designs are ©2011 Filson and Rohrbacher All Rights Reserved</text>
<text x="197.1" y="276.1">v110901</text>
</g>
</svg>
